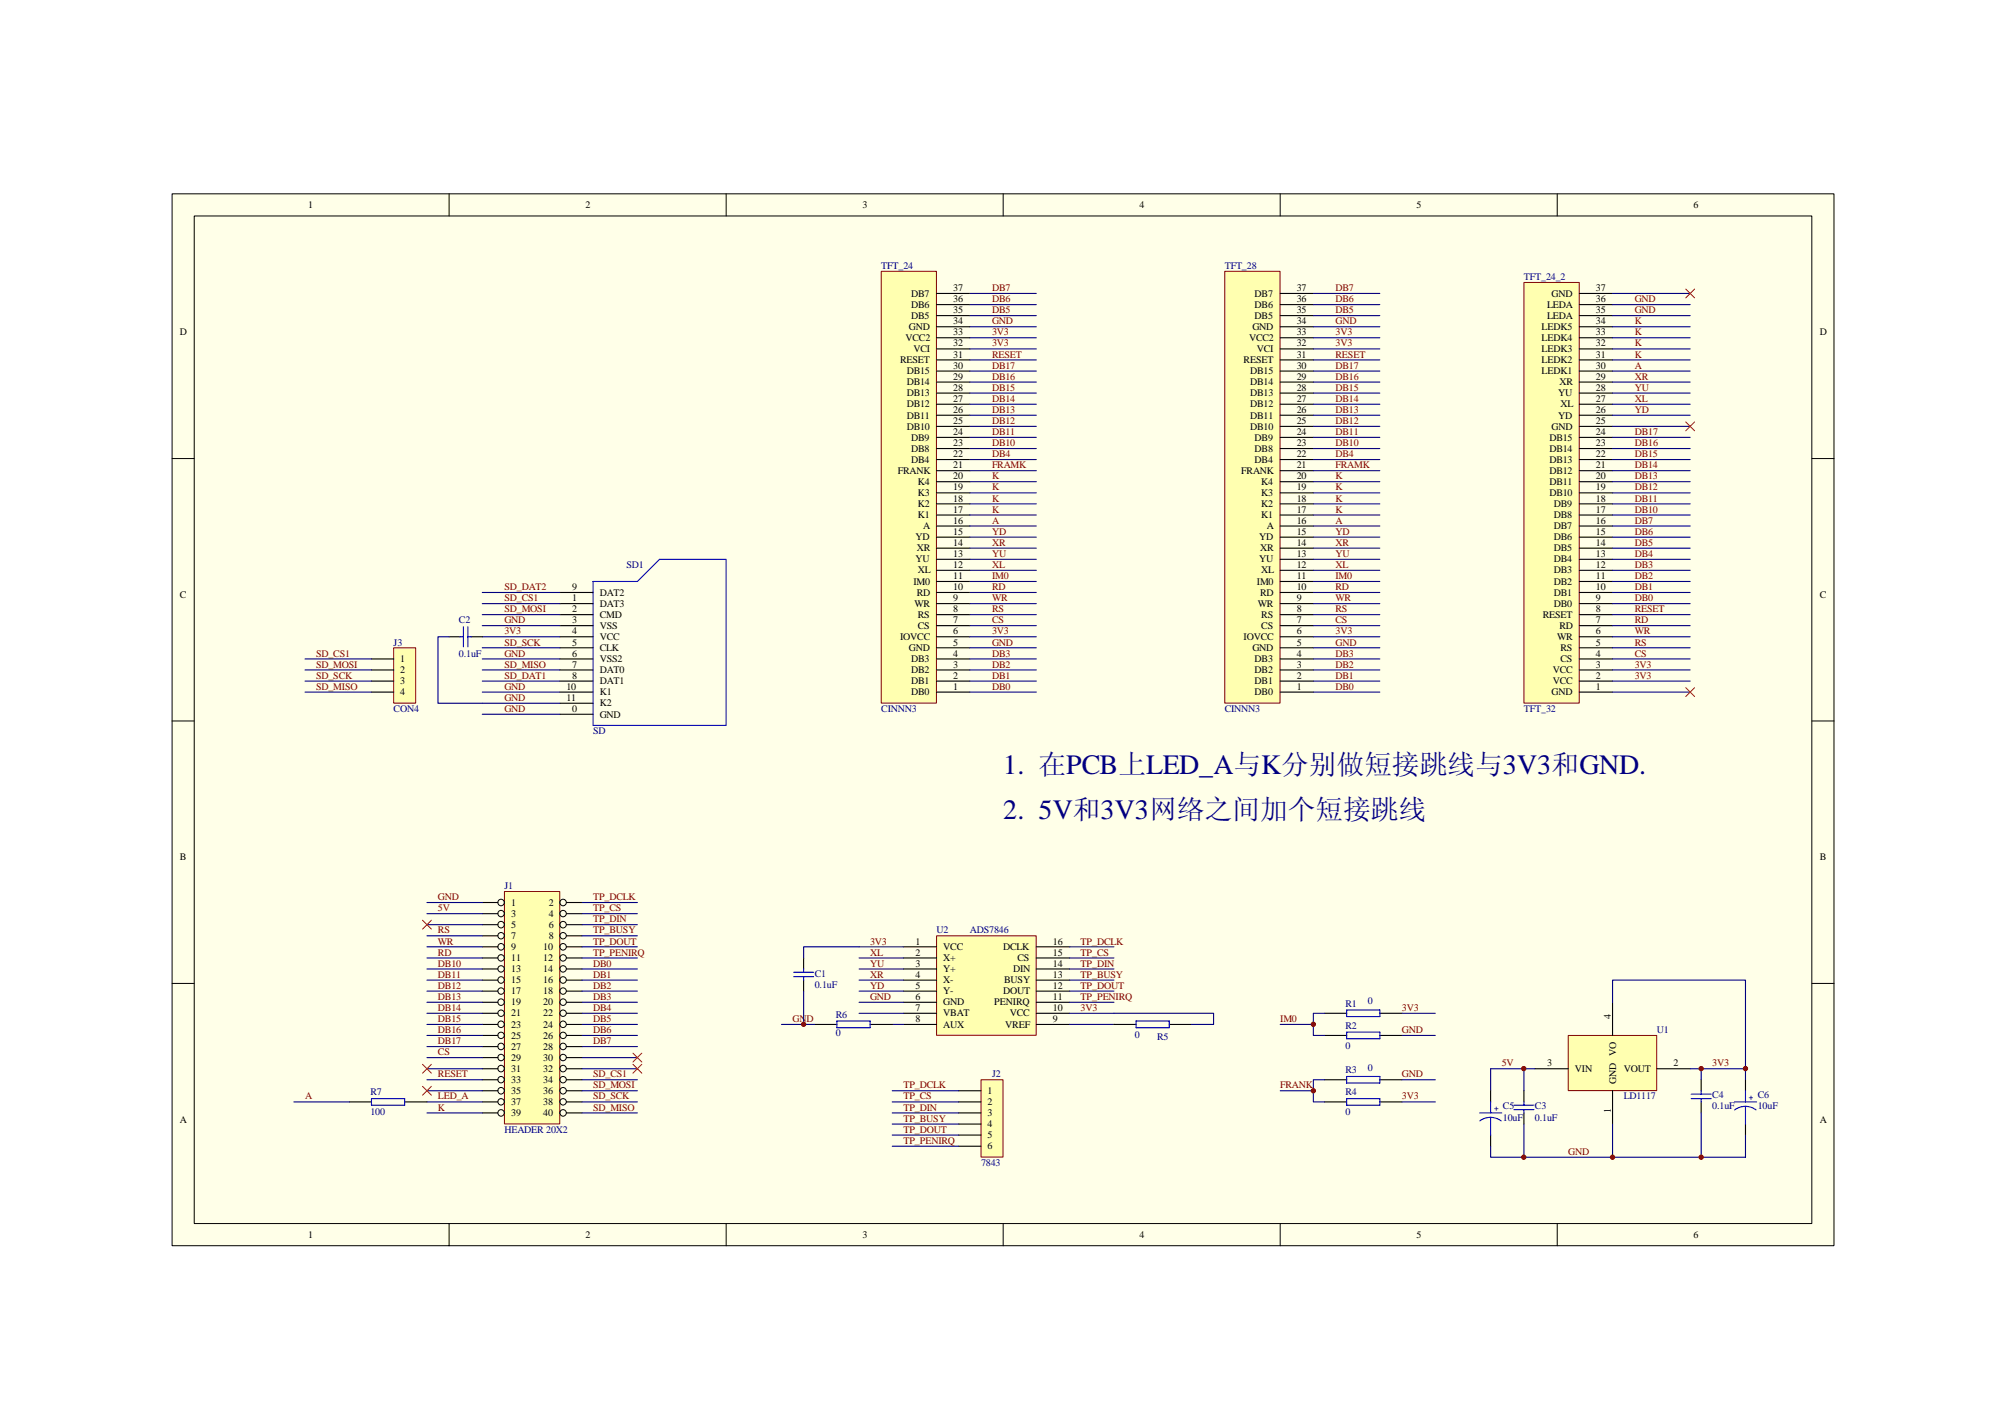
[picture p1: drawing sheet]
<svg xmlns="http://www.w3.org/2000/svg" width="297mm" height="210mm" viewBox="0 0 297 210" stroke-linecap="round" stroke-linejoin="round" font-family="sans-serif">
<path d="M25.5 28.7h246.1v155.8h-246.1z" fill="#ffffe8"/>
<g fill="none" stroke="#000" stroke-width=".15">
<path d="M25.5 28.7h246.1v155.8h-246.1zM28.8 32h239.5v149.2h-239.5zM66.5 28.7v3.3M107.5 28.7v3.3M148.5 28.7v3.3M189.6 28.7v3.3M230.6 28.7v3.3M25.5 67.9h3.3M268.3 67.9h3.3M25.5 106.8h3.3M268.3 106.8h3.3M25.5 145.6h3.3"/>
<path d="M268.3 145.6h3.3M66.5 181.2v3.3M107.5 181.2v3.3M148.5 181.2v3.3M189.6 181.2v3.3M230.6 181.2v3.3"/>
</g>
<path d="M130.5 40.2h8.2v63.9h-8.2z" fill="#ffffb0"/>
<path d="M130.5 40.2h8.2v63.9h-8.2z" fill="none" stroke="#800000" stroke-width=".15"/>
<g fill="none" stroke="#000" stroke-width=".16">
<path d="M138.7 59.9h4.9M138.7 58.2h4.9M138.7 56.6h4.9M138.7 54.9h4.9M138.7 53.3h4.9M138.7 51.7h4.9M138.7 50h4.9M138.7 48.4h4.9M138.7 46.7h4.9M138.7 45.1h4.9M138.7 43.5h4.9M138.7 79.5h4.9"/>
<path d="M138.7 77.9h4.9M138.7 76.3h4.9M138.7 74.6h4.9M138.7 73h4.9M138.7 71.3h4.9M138.7 69.7h4.9M138.7 68.1h4.9M138.7 66.4h4.9M138.7 64.8h4.9M138.7 63.1h4.9M138.7 61.5h4.9M138.7 99.2h4.9"/>
<path d="M138.7 97.6h4.9M138.7 95.9h4.9M138.7 94.3h4.9M138.7 92.6h4.9M138.7 91h4.9M138.7 89.4h4.9M138.7 87.7h4.9M138.7 86.1h4.9M138.7 84.5h4.9M138.7 82.8h4.9M138.7 81.2h4.9M138.7 102.5h4.9"/>
<path d="M138.7 100.9h4.9"/>
</g>
<g fill="none" stroke="#11037e" stroke-width=".16">
<path d="M143.6 43.5h9.9M143.6 45.1h9.9M143.6 46.7h9.9M143.6 48.4h9.9M143.6 50h9.9M143.6 51.7h9.9M143.6 53.3h9.9M143.6 54.9h9.9M143.6 56.6h9.9M143.6 58.2h9.9M143.6 59.9h9.9M143.6 61.5h9.9"/>
<path d="M143.6 63.1h9.9M143.6 64.8h9.9M143.6 66.4h9.9M143.6 68.1h9.9M143.6 69.7h9.9M143.6 71.3h9.9M143.6 73h9.9M143.6 74.6h9.9M143.6 76.3h9.9M143.6 77.9h9.9M143.6 79.5h9.9M143.6 81.2h9.9"/>
<path d="M143.6 82.8h9.9M143.6 84.5h9.9M143.6 86.1h9.9M143.6 87.7h9.9M143.6 89.4h9.9M143.6 91h9.9M143.6 92.6h9.9M143.6 94.3h9.9M143.6 95.9h9.9M143.6 97.6h9.9M143.6 99.2h9.9M143.6 102.5h9.9"/>
<path d="M143.6 100.9h9.9"/>
</g>
<path d="M138.7 138.6h14.7v14.7h-14.7z" fill="#ffffb0"/>
<path d="M138.7 138.6h14.7v14.7h-14.7z" fill="none" stroke="#800000" stroke-width=".15"/>
<g fill="none" stroke="#000" stroke-width=".16">
<path d="M82.9 87.7h4.9M82.9 89.4h4.9M82.9 91h4.9M82.9 92.6h4.9M82.9 94.3h4.9M82.9 95.9h4.9M82.9 97.6h4.9M82.9 99.2h4.9M82.9 100.9h4.9M82.9 102.5h4.9M82.9 104.1h4.9M82.9 105.8h4.9"/>
<path d="M119 141.9v1.6M119 145.1v1.7M120.6 151.7h3.3M128.8 151.7h3.3M133.8 140.2h4.9M133.8 141.9h4.9M133.8 143.5h4.9M133.8 145.1h4.9M133.8 146.8h4.9M133.8 148.4h4.9M133.8 150.1h4.9M133.8 151.7h4.9"/>
<path d="M153.5 140.2h4.9M153.5 141.9h4.9M153.5 143.5h4.9M153.5 145.1h4.9M153.5 146.8h4.9M153.5 148.4h4.9M153.5 150.1h4.9M153.5 151.7h4.9M164.9 151.7h3.3M173.1 151.7h3.3M196.1 150.1h3.3M196.1 153.3h3.3"/>
<path d="M196.1 159.9h3.3M204.3 150.1h3.3M204.3 153.3h3.3M204.3 159.9h3.3M196.1 163.2h3.3M204.3 163.2h3.3"/>
</g>
<g fill="none" stroke="#11037e" stroke-width=".16">
<path d="M127.2 140.2h6.6M127.2 141.9h6.6M127.2 143.5h6.6M127.2 145.1h6.6M127.2 146.8h6.6M127.2 148.4h6.6M127.2 150.1h6.6M132.1 151.7h1.7M158.4 140.2h6.5M158.4 141.9h6.5M158.4 143.5h6.5M158.4 145.1h6.5"/>
<path d="M158.4 146.8h6.5M158.4 148.4h6.5M158.4 150.1h6.5M158.4 151.7h6.5M189.6 151.7h4.9M196.1 150.1h-1.6v3.2h1.6M196.1 159.9h-1.6v3.3h1.6M207.6 150.1h4.9M207.6 153.3h4.9M207.6 159.9h4.9M189.6 161.5h4.9M207.6 163.2h4.9"/>
</g>
<path d="M87.8 86.1h6.6l3.3-3.3h9.8v24.6h-19.7zM117.5 144.6h3M117.5 144h3M119 143.5v.5M119 144.6v.5M123.9 151.2h4.9v1h-4.9zM168.2 151.2h4.9v1h-4.9zM199.4 149.6h4.9v.9h-4.9zM199.4 152.8h4.9v1h-4.9zM199.4 159.4h4.9v1h-4.9zM199.4 162.7h4.9v1h-4.9z" fill="none" stroke="#00f" stroke-width=".16"/>
<g fill="#800000" stroke="#800000" stroke-width=".15">
<circle cx="194.5" cy="151.7" r=".32"/>
<circle cx="194.5" cy="161.5" r=".32"/>
<circle cx="119" cy="151.7" r=".32"/>
</g>
<path d="M115.7 151.7h4.9M119 146.8v4.9M127.2 140.2h-8.2v1.7M164.9 150.1h14.8v1.6h-3.3" fill="none" stroke="#000080" stroke-width=".16"/>
<path d="M58.3 95.9h3.2v8.2h-3.2z" fill="#ffffb0"/>
<path d="M58.3 95.9h3.2v8.2h-3.2z" fill="none" stroke="#800000" stroke-width=".15"/>
<path d="M55 97.6h3.3M55 99.2h3.3M66.5 94.3h1.6M69.8 94.3h1.6M55 100.9h3.3M55 102.5h3.3" fill="none" stroke="#000" stroke-width=".16"/>
<g fill="none" stroke="#000080" stroke-width=".16">
<path d="M45.2 97.6h9.8M45.2 99.2h9.8M66.5 94.3h-1.6v9.8h18M71.4 97.6h11.5M71.4 99.2h11.5M71.4 87.7h11.5M71.4 89.4h11.5M71.4 91h11.5M71.4 92.6h11.5M71.4 94.3h11.5M71.4 95.9h11.5M45.2 100.9h9.8"/>
<path d="M45.2 102.5h9.8M71.4 100.9h11.5M71.4 102.5h11.5M71.4 105.8h11.5"/>
</g>
<path d="M68.1 94.3h.5M68.6 92.8v3M69.3 94.3h.5M69.3 92.8v3" fill="none" stroke="#00f" stroke-width=".16"/>
<path d="M145.3 159.9h3.2v11.4h-3.2z" fill="#ffffb0"/>
<path d="M145.3 159.9h3.2v11.4h-3.2z" fill="none" stroke="#800000" stroke-width=".15"/>
<path d="M142 161.5h3.3M142 163.2h3.3M142 164.8h3.3M142 166.5h3.3M142 168.1h3.3M142 169.7h3.3" fill="none" stroke="#000" stroke-width=".16"/>
<path d="M132.1 161.5h9.9M132.1 163.2h9.9M132.1 164.8h9.9M132.1 166.5h9.9M132.1 168.1h9.9M132.1 169.7h9.9" fill="none" stroke="#000080" stroke-width=".16"/>
<path d="M232.2 153.4h13.1v8.1h-13.1z" fill="#ffffb0"/>
<path d="M232.2 153.3h13.1v8.2h-13.1z" fill="none" stroke="#800000" stroke-width=".15"/>
<path d="M227.3 158.3h4.9M238.8 148.4v4.9M245.3 158.3h5M251.9 159.9v1.6M258.5 159.9v1.6M220.7 161.5v1.7M220.7 168.1v1.6M225.7 161.5v1.7M225.7 164.8v1.7M238.8 161.5v5M251.9 163.2v1.6M258.5 166.5v1.6" fill="none" stroke="#000" stroke-width=".16"/>
<path d="M225.7 158.3v3.2M227.3 158.3h-6.6v3.2M238.8 148.4v-3.3h19.7v13.2M250.3 158.3h8.2v1.6M251.9 158.3v1.6M225.7 166.5v4.9M238.8 166.5v4.9M251.9 164.8v6.6M258.5 168.1v3.3h-37.8v-1.7" fill="none" stroke="#000080" stroke-width=".16"/>
<g fill="#800000" stroke="#800000" stroke-width=".15">
<circle cx="225.6" cy="158.2" r=".32"/>
<circle cx="251.9" cy="158.2" r=".32"/>
<circle cx="251.9" cy="171.4" r=".32"/>
<circle cx="238.8" cy="171.4" r=".32"/>
<circle cx="225.6" cy="171.4" r=".32"/>
<circle cx="258.5" cy="158.2" r=".32"/>
</g>
<g fill="none" stroke="#00f" stroke-width=".16">
<path d="M219.1 164.8h3.3M220.7 165.5a2.65 2.65 0 0 1 1.6 .5M220.7 165.5a2.65 2.65 0 0 0-1.6 .5M220.7 163.2v1.6M220.7 165.5v2.6M224.2 164.3h2.9M224.2 163.7h2.9M225.7 163.2v.5M225.7 164.3v.5M250.4 162.7h3M250.4 162h3M251.9 161.5v.5"/>
<path d="M251.9 162.7v.5M256.8 163.2h3.3M256.9 164.4a2.65 2.65 0 0 1 3.1 0M258.5 161.5v1.7M258.5 163.8v2.7"/>
</g>
<path d="M181.4 40.2h8.1v63.9h-8.1z" fill="#ffffb0"/>
<path d="M181.4 40.2h8.1v63.9h-8.1z" fill="none" stroke="#800000" stroke-width=".15"/>
<g fill="none" stroke="#000" stroke-width=".16">
<path d="M189.6 59.9h4.9M189.6 58.2h4.9M189.6 56.6h4.9M189.6 54.9h4.9M189.6 53.3h4.9M189.6 51.7h4.9M189.6 50h4.9M189.6 48.4h4.9M189.6 46.7h4.9M189.6 45.1h4.9M189.6 43.5h4.9M189.6 79.5h4.9"/>
<path d="M189.6 77.9h4.9M189.6 76.3h4.9M189.6 74.6h4.9M189.6 73h4.9M189.6 71.3h4.9M189.6 69.7h4.9M189.6 68.1h4.9M189.6 66.4h4.9M189.6 64.8h4.9M189.6 63.1h4.9M189.6 61.5h4.9M189.6 99.2h4.9"/>
<path d="M189.6 97.6h4.9M189.6 95.9h4.9M189.6 94.3h4.9M189.6 92.6h4.9M189.6 91h4.9M189.6 89.4h4.9M189.6 87.7h4.9M189.6 86.1h4.9M189.6 84.5h4.9M189.6 82.8h4.9M189.6 81.2h4.9M189.6 102.5h4.9"/>
<path d="M189.6 100.9h4.9"/>
</g>
<g fill="none" stroke="#11037e" stroke-width=".16">
<path d="M194.5 43.5h9.8M194.5 45.1h9.8M194.5 46.7h9.8M194.5 48.4h9.8M194.5 50h9.8M194.5 51.7h9.8M194.5 53.3h9.8M194.5 54.9h9.8M194.5 56.6h9.8M194.5 58.2h9.8M194.5 59.9h9.8M194.5 61.5h9.8"/>
<path d="M194.5 63.1h9.8M194.5 64.8h9.8M194.5 66.4h9.8M194.5 68.1h9.8M194.5 69.7h9.8M194.5 71.3h9.8M194.5 73h9.8M194.5 74.6h9.8M194.5 76.3h9.8M194.5 77.9h9.8M194.5 79.5h9.8M194.5 81.2h9.8"/>
<path d="M194.5 82.8h9.8M194.5 84.5h9.8M194.5 86.1h9.8M194.5 87.7h9.8M194.5 89.4h9.8M194.5 91h9.8M194.5 92.6h9.8M194.5 94.3h9.8M194.5 95.9h9.8M194.5 97.6h9.8M194.5 99.2h9.8M194.5 102.5h9.8"/>
<path d="M194.5 100.9h9.8"/>
</g>
<path d="M225.7 41.8h8.1v62.3h-8.1z" fill="#ffffb0"/>
<path d="M225.7 41.8h8.1v62.3h-8.1z" fill="none" stroke="#800000" stroke-width=".15"/>
<g fill="none" stroke="#000" stroke-width=".16">
<path d="M233.9 59.9h4.9M233.9 58.2h4.9M233.9 56.6h4.9M233.9 54.9h4.9M233.9 53.3h4.9M233.9 51.7h4.9M233.9 50h4.9M233.9 48.4h4.9M233.9 46.7h4.9M233.9 45.1h4.9M233.9 43.5h4.9M233.9 79.5h4.9"/>
<path d="M233.9 77.9h4.9M233.9 76.3h4.9M233.9 74.6h4.9M233.9 73h4.9M233.9 71.3h4.9M233.9 69.7h4.9M233.9 68.1h4.9M233.9 66.4h4.9M233.9 64.8h4.9M233.9 63.1h4.9M233.9 61.5h4.9M233.9 99.2h4.9"/>
<path d="M233.9 97.6h4.9M233.9 95.9h4.9M233.9 94.3h4.9M233.9 92.6h4.9M233.9 91h4.9M233.9 89.4h4.9M233.9 87.7h4.9M233.9 86.1h4.9M233.9 84.5h4.9M233.9 82.8h4.9M233.9 81.2h4.9M233.9 102.5h4.9"/>
<path d="M233.9 100.9h4.9"/>
</g>
<g fill="none" stroke="#000080" stroke-width=".16">
<path d="M238.8 43.5h11.5M238.8 45.1h11.5M238.8 46.7h11.5M238.8 48.4h11.5M238.8 50h11.5M238.8 51.7h11.5M238.8 53.3h11.5M238.8 54.9h11.5M238.8 56.6h11.5M238.8 58.2h11.5M238.8 59.9h11.5M238.8 61.5h11.5"/>
<path d="M238.8 63.1h11.5M238.8 64.8h11.5M238.8 66.4h11.5M238.8 68.1h11.5M238.8 69.7h11.5M238.8 71.3h11.5M238.8 73h11.5M238.8 74.6h11.5M238.8 76.3h11.5M238.8 77.9h11.5M238.8 79.5h11.5M238.8 81.2h11.5"/>
<path d="M238.8 82.8h11.5M238.8 84.5h11.5M238.8 86.1h11.5M238.8 87.7h11.5M238.8 89.4h11.5M238.8 91h11.5M238.8 92.6h11.5M238.8 94.3h11.5M238.8 95.9h11.5M238.8 97.6h11.5M238.8 99.2h11.5M238.8 100.9h11.5"/>
<path d="M238.8 102.5h11.5"/>
</g>
<path d="M74.7 132h8.2v34.4h-8.2z" fill="#ffffb0"/>
<path d="M74.7 132h8.2v34.4h-8.2z" fill="none" stroke="#800000" stroke-width=".15"/>
<g fill="none" stroke="#000" stroke-width=".15">
<circle cx="74.2" cy="133.6" r=".48"/>
<circle cx="74.2" cy="136.9" r=".48"/>
<circle cx="74.2" cy="138.6" r=".48"/>
<circle cx="74.2" cy="135.3" r=".48"/>
<circle cx="83.4" cy="133.6" r=".48"/>
<circle cx="83.4" cy="136.9" r=".48"/>
<circle cx="83.4" cy="138.6" r=".48"/>
<circle cx="83.4" cy="135.3" r=".48"/>
<circle cx="74.2" cy="155" r=".48"/>
<circle cx="74.2" cy="140.2" r=".48"/>
<circle cx="74.2" cy="151.7" r=".48"/>
<circle cx="74.2" cy="148.4" r=".48"/>
<circle cx="74.2" cy="158.2" r=".48"/>
<circle cx="74.2" cy="145.1" r=".48"/>
<circle cx="74.2" cy="159.9" r=".48"/>
<circle cx="74.2" cy="156.6" r=".48"/>
<circle cx="74.2" cy="143.5" r=".48"/>
<circle cx="74.2" cy="150" r=".48"/>
<circle cx="74.2" cy="141.8" r=".48"/>
<circle cx="74.2" cy="146.8" r=".48"/>
<circle cx="74.2" cy="153.3" r=".48"/>
<circle cx="83.4" cy="155" r=".48"/>
<circle cx="83.4" cy="140.2" r=".48"/>
<circle cx="83.4" cy="148.4" r=".48"/>
<circle cx="83.4" cy="151.7" r=".48"/>
<circle cx="83.4" cy="158.2" r=".48"/>
<circle cx="83.4" cy="145.1" r=".48"/>
<circle cx="83.4" cy="141.8" r=".48"/>
<circle cx="83.4" cy="159.9" r=".48"/>
<circle cx="83.4" cy="143.5" r=".48"/>
<circle cx="83.4" cy="150" r=".48"/>
<circle cx="83.4" cy="156.6" r=".48"/>
<circle cx="83.4" cy="146.8" r=".48"/>
<circle cx="83.4" cy="153.3" r=".48"/>
<circle cx="74.2" cy="164.8" r=".48"/>
<circle cx="74.2" cy="161.5" r=".48"/>
<circle cx="74.2" cy="163.2" r=".48"/>
<circle cx="83.4" cy="164.8" r=".48"/>
<circle cx="83.4" cy="161.5" r=".48"/>
<circle cx="83.4" cy="163.2" r=".48"/>
</g>
<g fill="none" stroke="#000" stroke-width=".16">
<path d="M71.4 133.6h2.3M71.4 135.3h2.3M71.4 136.9h2.3M71.4 138.6h2.3M83.9 133.6h2.3M83.9 135.3h2.3M83.9 136.9h2.3M83.9 138.6h2.3M71.4 140.2h2.3M71.4 141.9h2.3M71.4 143.5h2.3M71.4 145.1h2.3"/>
<path d="M71.4 146.8h2.3M71.4 148.4h2.3M71.4 150.1h2.3M71.4 151.7h2.3M71.4 153.3h2.3M71.4 155h2.3M71.4 156.6h2.3M71.4 158.3h2.3M71.4 159.9h2.3M83.9 140.2h2.3M83.9 141.9h2.3M83.9 143.5h2.3"/>
<path d="M83.9 145.1h2.3M83.9 146.8h2.3M83.9 148.4h2.3M83.9 150.1h2.3M83.9 151.7h2.3M83.9 153.3h2.3M83.9 155h2.3M83.9 156.6h2.3M83.9 158.3h2.3M83.9 159.9h2.3M51.7 163.2h3.3M59.9 163.2h3.3"/>
<path d="M71.4 161.5h2.3M71.4 163.2h2.3M71.4 164.8h2.3M83.9 161.5h2.3M83.9 163.2h2.3M83.9 164.8h2.3"/>
</g>
<g fill="none" stroke="#000080" stroke-width=".16">
<path d="M63.2 133.6h8.2M63.2 135.3h8.2M63.2 136.9h8.2M63.2 138.6h8.2M86.2 133.6h8.2M86.2 135.3h8.2M86.2 136.9h8.2M86.2 138.6h8.2M63.2 140.2h8.2M63.2 141.9h8.2M63.2 143.5h8.2M63.2 145.1h8.2"/>
<path d="M63.2 146.8h8.2M63.2 148.4h8.2M63.2 150.1h8.2M63.2 151.7h8.2M63.2 153.3h8.2M63.2 155h8.2M63.2 156.6h8.2M63.2 158.3h8.2M63.2 159.9h8.2M86.2 140.2h8.2M86.2 141.9h8.2M86.2 143.5h8.2"/>
<path d="M86.2 145.1h8.2M86.2 146.8h8.2M86.2 148.4h8.2M86.2 150.1h8.2M86.2 151.7h8.2M86.2 153.3h8.2M86.2 155h8.2M86.2 156.6h8.2M86.2 158.3h8.2M86.2 159.9h8.2M43.5 163.2h8.2M63.2 161.5h8.2"/>
<path d="M63.2 163.2h8.2M63.2 164.8h8.2M86.2 161.5h8.2M86.2 163.2h8.2M86.2 164.8h8.2"/>
</g>
<g fill="none" stroke="#f00" stroke-width=".15">
<path d="M249.6 42.8l1.3 1.3M250.9 42.8l-1.3 1.3M249.6 62.5l1.3 1.3M250.9 62.5l-1.3 1.3M249.6 101.8l1.3 1.3M250.9 101.8l-1.3 1.3M62.6 136.3l1.3 1.3M63.9 136.3l-1.3 1.3M62.6 157.6l1.3 1.3M63.9 157.6l-1.3 1.3M93.7 156l1.3 1.3M93.7 157.6l1.3 1.3"/>
<path d="M95 156l-1.3 1.3M95 157.6l-1.3 1.3M62.6 160.9l1.3 1.3M63.9 160.9l-1.3 1.3"/>
</g>
<path d="M55 162.7h4.9v1h-4.9z" fill="none" stroke="#00f" stroke-width=".16"/>
<g font-size="4.1" fill="#000080">
<text x="148.5" y="114.7">1. 在PCB上LED_A与K分别做短接跳线与3V3和GND.</text>
<text x="148.5" y="121.2">2. 5V和3V3网络之间加个短接跳线</text>
</g>
<g font-size="1.5">
<text x="45.7" y="30.8">1</text>
<text x="86.7" y="30.8">2</text>
<text x="127.7" y="30.8">3</text>
<text x="168.7" y="30.8">4</text>
<text x="209.7" y="30.8">5</text>
<text x="250.8" y="30.8">6</text>
<text x="134.9" y="47.2">DB5</text>
<text x="134.9" y="45.6">DB6</text>
<text x="134.9" y="43.9">DB7</text>
<text x="141.2" y="46.4">35</text>
<text x="141.2" y="44.7">36</text>
<text x="141.2" y="43.1">37</text>
<text x="185.8" y="47.2">DB5</text>
<text x="185.8" y="45.6">DB6</text>
<text x="185.8" y="43.9">DB7</text>
<text x="192" y="46.4">35</text>
<text x="192" y="44.7">36</text>
<text x="192" y="43.1">37</text>
<text x="229.1" y="47.2">LEDA</text>
<text x="229.1" y="45.6">LEDA</text>
<text x="229.8" y="43.9">GND</text>
<text x="236.3" y="46.4">35</text>
<text x="236.3" y="44.7">36</text>
<text x="236.3" y="43.1">37</text>
<text x="26.6" y="49.7">D</text>
<text x="133.3" y="53.8">RESET</text>
<text x="134.1" y="50.5">VCC2</text>
<text x="134.6" y="48.9">GND</text>
<text x="135.3" y="52.1">VCI</text>
<text x="141.2" y="48">34</text>
<text x="141.2" y="51.3">32</text>
<text x="141.2" y="49.7">33</text>
<text x="141.2" y="53">31</text>
<text x="184.1" y="53.8">RESET</text>
<text x="185" y="50.5">VCC2</text>
<text x="185.5" y="48.9">GND</text>
<text x="186.1" y="52.1">VCI</text>
<text x="192" y="53">31</text>
<text x="192" y="51.3">32</text>
<text x="192" y="48">34</text>
<text x="192" y="49.7">33</text>
<text x="228.3" y="53.8">LEDK2</text>
<text x="228.3" y="52.1">LEDK3</text>
<text x="228.3" y="50.5">LEDK4</text>
<text x="228.3" y="48.9">LEDK5</text>
<text x="236.3" y="53">31</text>
<text x="236.3" y="51.3">32</text>
<text x="236.3" y="49.7">33</text>
<text x="236.3" y="48">34</text>
<text x="269.5" y="49.7">D</text>
<text x="134.3" y="58.7">DB13</text>
<text x="134.3" y="57">DB14</text>
<text x="134.3" y="55.4">DB15</text>
<text x="141.2" y="59.5">27</text>
<text x="141.2" y="57.9">28</text>
<text x="141.2" y="56.2">29</text>
<text x="141.2" y="54.6">30</text>
<text x="185.1" y="58.7">DB13</text>
<text x="185.1" y="57">DB14</text>
<text x="185.1" y="55.4">DB15</text>
<text x="192" y="59.5">27</text>
<text x="192" y="57.9">28</text>
<text x="192" y="56.2">29</text>
<text x="192" y="54.6">30</text>
<text x="228.3" y="55.4">LEDK1</text>
<text x="230.7" y="58.7">YU</text>
<text x="230.9" y="57">XR</text>
<text x="236.3" y="59.5">27</text>
<text x="236.3" y="57.9">28</text>
<text x="236.3" y="56.2">29</text>
<text x="236.3" y="54.6">30</text>
<text x="134.3" y="63.6">DB10</text>
<text x="134.3" y="62">DB11</text>
<text x="134.3" y="60.3">DB12</text>
<text x="134.9" y="65.3">DB9</text>
<text x="141.2" y="64.4">24</text>
<text x="141.2" y="62.8">25</text>
<text x="141.2" y="61.2">26</text>
<text x="185.1" y="63.6">DB10</text>
<text x="185.1" y="62">DB11</text>
<text x="185.1" y="60.3">DB12</text>
<text x="185.8" y="65.3">DB9</text>
<text x="192" y="64.4">24</text>
<text x="192" y="62.8">25</text>
<text x="192" y="61.2">26</text>
<text x="229.4" y="65.3">DB15</text>
<text x="229.8" y="63.6">GND</text>
<text x="230.7" y="62">YD</text>
<text x="231.1" y="60.3">XL</text>
<text x="236.3" y="64.4">24</text>
<text x="236.3" y="61.2">26</text>
<text x="236.3" y="62.8">25</text>
<text x="132.9" y="70.2">FRANK</text>
<text x="134.9" y="68.5">DB4</text>
<text x="134.9" y="66.9">DB8</text>
<text x="135.9" y="71.8">K4</text>
<text x="141.2" y="71">20</text>
<text x="141.2" y="67.7">22</text>
<text x="141.2" y="66.1">23</text>
<text x="141.2" y="69.3">21</text>
<text x="183.8" y="70.2">FRANK</text>
<text x="185.8" y="68.5">DB4</text>
<text x="185.8" y="66.9">DB8</text>
<text x="186.8" y="71.8">K4</text>
<text x="192" y="71">20</text>
<text x="192" y="67.7">22</text>
<text x="192" y="66.1">23</text>
<text x="192" y="69.3">21</text>
<text x="229.4" y="71.8">DB11</text>
<text x="229.4" y="70.2">DB12</text>
<text x="229.4" y="68.5">DB13</text>
<text x="229.4" y="66.9">DB14</text>
<text x="236.3" y="71">20</text>
<text x="236.3" y="69.3">21</text>
<text x="236.3" y="67.7">22</text>
<text x="236.3" y="66.1">23</text>
<text x="135.9" y="76.7">K1</text>
<text x="135.9" y="75.1">K2</text>
<text x="135.9" y="73.4">K3</text>
<text x="141.2" y="75.9">17</text>
<text x="141.2" y="74.3">18</text>
<text x="141.2" y="72.6">19</text>
<text x="141.2" y="77.6">16</text>
<text x="186.8" y="76.7">K1</text>
<text x="186.8" y="75.1">K2</text>
<text x="186.8" y="73.4">K3</text>
<text x="192" y="75.9">17</text>
<text x="192" y="74.3">18</text>
<text x="192" y="72.6">19</text>
<text x="192" y="77.6">16</text>
<text x="229.4" y="73.4">DB10</text>
<text x="230.1" y="76.7">DB8</text>
<text x="230.1" y="75.1">DB9</text>
<text x="236.3" y="77.6">16</text>
<text x="236.3" y="75.9">17</text>
<text x="236.3" y="74.3">18</text>
<text x="236.3" y="72.6">19</text>
<text x="135.6" y="83.3">YU</text>
<text x="135.6" y="80">YD</text>
<text x="135.7" y="81.6">XR</text>
<text x="136.7" y="78.4">A</text>
<text x="141.2" y="82.5">13</text>
<text x="141.2" y="79.2">15</text>
<text x="141.2" y="80.8">14</text>
<text x="186.4" y="83.3">YU</text>
<text x="186.4" y="80">YD</text>
<text x="186.6" y="81.6">XR</text>
<text x="187.6" y="78.4">A</text>
<text x="192" y="82.5">13</text>
<text x="192" y="79.2">15</text>
<text x="192" y="80.8">14</text>
<text x="230.1" y="83.3">DB4</text>
<text x="230.1" y="81.6">DB5</text>
<text x="230.1" y="80">DB6</text>
<text x="230.1" y="78.4">DB7</text>
<text x="236.3" y="82.5">13</text>
<text x="236.3" y="80.8">14</text>
<text x="236.3" y="79.2">15</text>
<text x="26.6" y="88.5">C</text>
<text x="84.7" y="87.4">9</text>
<text x="84.7" y="89">1</text>
<text x="88.8" y="88.2">DAT2</text>
<text x="88.8" y="89.9">DAT3</text>
<text x="135.3" y="86.6">IM0</text>
<text x="135.4" y="89.9">WR</text>
<text x="135.7" y="88.2">RD</text>
<text x="135.9" y="84.9">XL</text>
<text x="141.2" y="84.1">12</text>
<text x="141.2" y="85.7">11</text>
<text x="141.2" y="89">9</text>
<text x="141.2" y="87.4">10</text>
<text x="186.1" y="86.6">IM0</text>
<text x="186.3" y="89.9">WR</text>
<text x="186.6" y="88.2">RD</text>
<text x="186.8" y="84.9">XL</text>
<text x="192" y="85.7">11</text>
<text x="192" y="84.1">12</text>
<text x="192" y="89">9</text>
<text x="192" y="87.4">10</text>
<text x="230.1" y="89.9">DB0</text>
<text x="230.1" y="88.2">DB1</text>
<text x="230.1" y="86.6">DB2</text>
<text x="230.1" y="84.9">DB3</text>
<text x="236.3" y="89">9</text>
<text x="236.3" y="87.4">10</text>
<text x="236.3" y="85.7">11</text>
<text x="236.3" y="84.1">12</text>
<text x="269.5" y="88.5">C</text>
<text x="84.7" y="90.7">2</text>
<text x="84.7" y="92.3">3</text>
<text x="84.7" y="93.9">4</text>
<text x="84.7" y="95.6">5</text>
<text x="88.8" y="91.5">CMD</text>
<text x="88.8" y="93.1">VSS</text>
<text x="88.8" y="94.8">VCC</text>
<text x="133.3" y="94.8">IOVCC</text>
<text x="135.9" y="93.1">CS</text>
<text x="135.9" y="91.5">RS</text>
<text x="141.2" y="95.6">5</text>
<text x="141.2" y="92.3">7</text>
<text x="141.2" y="90.7">8</text>
<text x="141.2" y="93.9">6</text>
<text x="184.1" y="94.8">IOVCC</text>
<text x="186.8" y="93.1">CS</text>
<text x="186.8" y="91.5">RS</text>
<text x="192" y="93.9">6</text>
<text x="192" y="92.3">7</text>
<text x="192" y="90.7">8</text>
<text x="192" y="95.6">5</text>
<text x="228.4" y="91.5">RESET</text>
<text x="230.6" y="94.8">WR</text>
<text x="230.9" y="93.1">RD</text>
<text x="236.3" y="95.6">5</text>
<text x="236.3" y="90.7">8</text>
<text x="236.3" y="93.9">6</text>
<text x="236.3" y="92.3">7</text>
<text x="59.3" y="98">1</text>
<text x="59.3" y="99.7">2</text>
<text x="59.3" y="101.3">3</text>
<text x="84.7" y="97.2">6</text>
<text x="84.7" y="98.9">7</text>
<text x="84.7" y="100.5">8</text>
<text x="88.8" y="96.4">CLK</text>
<text x="88.8" y="98">VSS2</text>
<text x="88.8" y="99.7">DAT0</text>
<text x="88.8" y="101.3">DAT1</text>
<text x="134.6" y="96.4">GND</text>
<text x="134.9" y="101.3">DB1</text>
<text x="134.9" y="99.7">DB2</text>
<text x="134.9" y="98">DB3</text>
<text x="141.2" y="100.5">2</text>
<text x="141.2" y="98.9">3</text>
<text x="141.2" y="97.2">4</text>
<text x="185.5" y="96.4">GND</text>
<text x="185.8" y="101.3">DB1</text>
<text x="185.8" y="99.7">DB2</text>
<text x="185.8" y="98">DB3</text>
<text x="192" y="100.5">2</text>
<text x="192" y="98.9">3</text>
<text x="192" y="97.2">4</text>
<text x="229.9" y="101.3">VCC</text>
<text x="229.9" y="99.7">VCC</text>
<text x="231.1" y="98">CS</text>
<text x="231.1" y="96.4">RS</text>
<text x="236.3" y="97.2">4</text>
<text x="236.3" y="100.5">2</text>
<text x="236.3" y="98.9">3</text>
<text x="59.3" y="103">4</text>
<text x="83.9" y="102.2">10</text>
<text x="83.9" y="103.8">11</text>
<text x="84.7" y="105.4">0</text>
<text x="88.8" y="103">K1</text>
<text x="88.8" y="104.6">K2</text>
<text x="88.8" y="106.3">GND</text>
<text x="134.9" y="103">DB0</text>
<text x="141.2" y="102.2">1</text>
<text x="185.8" y="103">DB0</text>
<text x="192" y="102.2">1</text>
<text x="229.8" y="103">GND</text>
<text x="236.3" y="102.2">1</text>
<text x="26.6" y="127.4">B</text>
<text x="269.5" y="127.4">B</text>
<text x="75.7" y="134.1">1</text>
<text x="75.7" y="135.8">3</text>
<text x="75.7" y="137.4">5</text>
<text x="81.3" y="134.1">2</text>
<text x="81.3" y="135.8">4</text>
<text x="81.3" y="137.4">6</text>
<text x="75.7" y="139">7</text>
<text x="75.7" y="140.7">9</text>
<text x="75.7" y="142.3">11</text>
<text x="75.7" y="144">13</text>
<text x="80.4" y="140.7">10</text>
<text x="80.4" y="142.3">12</text>
<text x="80.4" y="144">14</text>
<text x="81.3" y="139">8</text>
<text x="135.6" y="139.9">1</text>
<text x="135.6" y="141.5">2</text>
<text x="135.6" y="143.2">3</text>
<text x="139.7" y="140.7">VCC</text>
<text x="139.7" y="142.3">X+</text>
<text x="139.7" y="144">Y+</text>
<text x="148.5" y="140.7">DCLK</text>
<text x="150" y="144">DIN</text>
<text x="150.7" y="142.3">CS</text>
<text x="155.9" y="141.5">15</text>
<text x="155.9" y="143.2">14</text>
<text x="155.9" y="139.9">16</text>
<text x="75.7" y="145.6">15</text>
<text x="75.7" y="147.2">17</text>
<text x="75.7" y="148.9">19</text>
<text x="80.4" y="145.6">16</text>
<text x="80.4" y="147.2">18</text>
<text x="80.4" y="148.9">20</text>
<text x="135.6" y="144.8">4</text>
<text x="135.6" y="146.4">5</text>
<text x="135.6" y="148.1">6</text>
<text x="135.6" y="149.7">7</text>
<text x="139.7" y="145.6">X-</text>
<text x="139.7" y="147.2">Y-</text>
<text x="139.7" y="148.9">GND</text>
<text x="147.2" y="148.9">PENIRQ</text>
<text x="148.5" y="147.2">DOUT</text>
<text x="148.7" y="145.6">BUSY</text>
<text x="155.9" y="144.8">13</text>
<text x="155.9" y="148.1">11</text>
<text x="155.9" y="146.4">12</text>
<text x="155.9" y="149.7">10</text>
<text x="75.7" y="150.5">21</text>
<text x="75.7" y="152.2">23</text>
<text x="75.7" y="153.8">25</text>
<text x="75.7" y="155.4">27</text>
<text x="80.4" y="150.5">22</text>
<text x="80.4" y="152.2">24</text>
<text x="80.4" y="153.8">26</text>
<text x="80.4" y="155.4">28</text>
<text x="135.6" y="151.3">8</text>
<text x="139.7" y="150.5">VBAT</text>
<text x="139.7" y="152.2">AUX</text>
<text x="148.9" y="152.2">VREF</text>
<text x="149.5" y="150.5">VCC</text>
<text x="155.9" y="151.3">9</text>
<text x="238.5" y="150.9" transform="rotate(-90 238.5 150.9)">4</text>
<text x="75.7" y="157.1">29</text>
<text x="75.7" y="158.7">31</text>
<text x="75.7" y="160.4">33</text>
<text x="80.4" y="157.1">30</text>
<text x="80.4" y="158.7">32</text>
<text x="80.4" y="160.4">34</text>
<text x="229.1" y="157.9">3</text>
<text x="233.2" y="158.7">VIN</text>
<text x="239.3" y="160.5" transform="rotate(-90 239.3 160.5)">GND VO</text>
<text x="240.4" y="158.7">VOUT</text>
<text x="247.8" y="157.9">2</text>
<text x="26.6" y="166.3">A</text>
<text x="75.7" y="162">35</text>
<text x="75.7" y="163.6">37</text>
<text x="75.7" y="165.3">39</text>
<text x="80.4" y="162">36</text>
<text x="80.4" y="163.6">38</text>
<text x="80.4" y="165.3">40</text>
<text x="146.2" y="162">1</text>
<text x="146.2" y="163.6">2</text>
<text x="146.2" y="165.3">3</text>
<text x="146.2" y="166.9">4</text>
<text x="238.5" y="164.8" transform="rotate(-90 238.5 164.8)">1</text>
<text x="269.5" y="166.3">A</text>
<text x="146.2" y="168.6">5</text>
<text x="146.2" y="170.2">6</text>
<text x="45.7" y="183.3">1</text>
<text x="86.7" y="183.3">2</text>
<text x="127.7" y="183.3">3</text>
<text x="168.7" y="183.3">4</text>
<text x="209.7" y="183.3">5</text>
<text x="250.8" y="183.3">6</text>
</g>
<g font-size="1.5" fill="#000080">
<text x="130.5" y="39.8">TFT_24</text>
<text x="181.4" y="39.8">TFT_28</text>
<text x="225.7" y="41.5">TFT_24_2</text>
<text x="92.7" y="84.1">SD1</text>
<text x="58.3" y="95.6">J3</text>
<text x="68" y="92.3">C2</text>
<text x="68" y="97.2">0.1uF</text>
<text x="58.3" y="105.4">CON4</text>
<text x="130.5" y="105.4">CINNN3</text>
<text x="181.4" y="105.4">CINNN3</text>
<text x="225.7" y="105.4">TFT_32</text>
<text x="87.8" y="108.7">SD</text>
<text x="74.7" y="131.7">J1</text>
<text x="138.7" y="138.2">U2</text>
<text x="143.6" y="138.2">ADS7846</text>
<text x="120.6" y="144.6">C1</text>
<text x="120.6" y="146.3">0.1uF</text>
<text x="199.2" y="149.1">R1</text>
<text x="202.5" y="148.7">0</text>
<text x="123.8" y="150.7">R6</text>
<text x="123.8" y="153.5">0</text>
<text x="168.1" y="153.6">0</text>
<text x="171.3" y="154">R5</text>
<text x="199.2" y="152.3">R2</text>
<text x="199.2" y="155.3">0</text>
<text x="245.3" y="153">U1</text>
<text x="146.9" y="159.6">J2</text>
<text x="199.2" y="158.9">R3</text>
<text x="202.5" y="158.6">0</text>
<text x="54.8" y="162.2">R7</text>
<text x="54.8" y="165.1">100</text>
<text x="74.7" y="167.7">HEADER 20X2</text>
<text x="199.2" y="162.2">R4</text>
<text x="199.2" y="165.1">0</text>
<text x="222.5" y="164.3">C5</text>
<text x="222.5" y="165.9">10uF</text>
<text x="227.3" y="164.3">C3</text>
<text x="227.3" y="165.9">0.1uF</text>
<text x="240.4" y="162.8">LD1117</text>
<text x="253.6" y="162.7">C4</text>
<text x="253.6" y="164.3">0.1uF</text>
<text x="260.3" y="162.7">C6</text>
<text x="260.3" y="164.3">10uF</text>
<text x="145.3" y="172.7">7843</text>
</g>
<g font-size="1.5" fill="#800000">
<text x="146.9" y="46.4">DB5</text>
<text x="146.9" y="44.7">DB6</text>
<text x="146.9" y="43.1">DB7</text>
<text x="197.8" y="46.4">DB5</text>
<text x="197.8" y="44.7">DB6</text>
<text x="197.8" y="43.1">DB7</text>
<text x="242.1" y="46.4">GND</text>
<text x="242.1" y="44.7">GND</text>
<text x="146.9" y="53">RESET</text>
<text x="146.9" y="49.7">3V3</text>
<text x="146.9" y="51.3">3V3</text>
<text x="146.9" y="48">GND</text>
<text x="197.8" y="53">RESET</text>
<text x="197.8" y="49.7">3V3</text>
<text x="197.8" y="51.3">3V3</text>
<text x="197.8" y="48">GND</text>
<text x="242.1" y="53">K</text>
<text x="242.1" y="51.3">K</text>
<text x="242.1" y="49.7">K</text>
<text x="242.1" y="48">K</text>
<text x="146.9" y="59.5">DB14</text>
<text x="146.9" y="57.9">DB15</text>
<text x="146.9" y="56.2">DB16</text>
<text x="146.9" y="54.6">DB17</text>
<text x="197.8" y="59.5">DB14</text>
<text x="197.8" y="57.9">DB15</text>
<text x="197.8" y="56.2">DB16</text>
<text x="197.8" y="54.6">DB17</text>
<text x="242.1" y="59.5">XL</text>
<text x="242.1" y="57.9">YU</text>
<text x="242.1" y="56.2">XR</text>
<text x="242.1" y="54.6">A</text>
<text x="146.9" y="64.4">DB11</text>
<text x="146.9" y="62.8">DB12</text>
<text x="146.9" y="61.2">DB13</text>
<text x="197.8" y="64.4">DB11</text>
<text x="197.8" y="62.8">DB12</text>
<text x="197.8" y="61.2">DB13</text>
<text x="242.1" y="61.2">YD</text>
<text x="242.1" y="64.4">DB17</text>
<text x="146.9" y="67.7">DB4</text>
<text x="146.9" y="66.1">DB10</text>
<text x="146.9" y="71">K</text>
<text x="146.9" y="69.3">FRAMK</text>
<text x="197.8" y="67.7">DB4</text>
<text x="197.8" y="66.1">DB10</text>
<text x="197.8" y="71">K</text>
<text x="197.8" y="69.3">FRAMK</text>
<text x="242.1" y="71">DB13</text>
<text x="242.1" y="69.3">DB14</text>
<text x="242.1" y="67.7">DB15</text>
<text x="242.1" y="66.1">DB16</text>
<text x="146.9" y="77.6">A</text>
<text x="146.9" y="75.9">K</text>
<text x="146.9" y="74.3">K</text>
<text x="146.9" y="72.6">K</text>
<text x="197.8" y="77.6">A</text>
<text x="197.8" y="75.9">K</text>
<text x="197.8" y="74.3">K</text>
<text x="197.8" y="72.6">K</text>
<text x="242.1" y="77.6">DB7</text>
<text x="242.1" y="75.9">DB10</text>
<text x="242.1" y="74.3">DB11</text>
<text x="242.1" y="72.6">DB12</text>
<text x="146.9" y="79.2">YD</text>
<text x="146.9" y="80.8">XR</text>
<text x="146.9" y="82.5">YU</text>
<text x="197.8" y="79.2">YD</text>
<text x="197.8" y="80.8">XR</text>
<text x="197.8" y="82.5">YU</text>
<text x="242.1" y="82.5">DB4</text>
<text x="242.1" y="80.8">DB5</text>
<text x="242.1" y="79.2">DB6</text>
<text x="74.7" y="87.4">SD_DAT2</text>
<text x="74.7" y="89">SD_CS1</text>
<text x="146.9" y="87.4">RD</text>
<text x="146.9" y="89">WR</text>
<text x="146.9" y="84.1">XL</text>
<text x="146.9" y="85.7">IM0</text>
<text x="197.8" y="87.4">RD</text>
<text x="197.8" y="89">WR</text>
<text x="197.8" y="84.1">XL</text>
<text x="197.8" y="85.7">IM0</text>
<text x="242.1" y="89">DB0</text>
<text x="242.1" y="87.4">DB1</text>
<text x="242.1" y="85.7">DB2</text>
<text x="242.1" y="84.1">DB3</text>
<text x="74.7" y="90.7">SD_MOSI</text>
<text x="74.7" y="92.3">GND</text>
<text x="74.7" y="93.9">3V3</text>
<text x="74.7" y="95.6">SD_SCK</text>
<text x="146.9" y="90.7">RS</text>
<text x="146.9" y="92.3">CS</text>
<text x="146.9" y="93.9">3V3</text>
<text x="146.9" y="95.6">GND</text>
<text x="197.8" y="90.7">RS</text>
<text x="197.8" y="92.3">CS</text>
<text x="197.8" y="93.9">3V3</text>
<text x="197.8" y="95.6">GND</text>
<text x="242.1" y="95.6">RS</text>
<text x="242.1" y="93.9">WR</text>
<text x="242.1" y="92.3">RD</text>
<text x="242.1" y="90.7">RESET</text>
<text x="46.8" y="97.2">SD_CS1</text>
<text x="46.8" y="98.9">SD_MOSI</text>
<text x="46.8" y="100.5">SD_SCK</text>
<text x="74.7" y="98.9">SD_MISO</text>
<text x="74.7" y="97.2">GND</text>
<text x="74.7" y="100.5">SD_DAT1</text>
<text x="146.9" y="100.5">DB1</text>
<text x="146.9" y="98.9">DB2</text>
<text x="146.9" y="97.2">DB3</text>
<text x="197.8" y="100.5">DB1</text>
<text x="197.8" y="98.9">DB2</text>
<text x="197.8" y="97.2">DB3</text>
<text x="242.1" y="100.5">3V3</text>
<text x="242.1" y="98.9">3V3</text>
<text x="242.1" y="97.2">CS</text>
<text x="46.8" y="102.2">SD_MISO</text>
<text x="74.7" y="102.2">GND</text>
<text x="74.7" y="103.8">GND</text>
<text x="74.7" y="105.4">GND</text>
<text x="146.9" y="102.2">DB0</text>
<text x="197.8" y="102.2">DB0</text>
<text x="64.9" y="133.3">GND</text>
<text x="64.9" y="134.9">5V</text>
<text x="87.8" y="133.3">TP_DCLK</text>
<text x="87.8" y="134.9">TP_CS</text>
<text x="87.8" y="136.6">TP_DIN</text>
<text x="64.9" y="138.2">RS</text>
<text x="64.9" y="139.9">WR</text>
<text x="64.9" y="141.5">RD</text>
<text x="64.9" y="143.2">DB10</text>
<text x="87.8" y="138.2">TP_BUSY</text>
<text x="87.8" y="139.9">TP_DOUT</text>
<text x="87.8" y="141.5">TP_PENIRQ</text>
<text x="87.8" y="143.2">DB0</text>
<text x="128.8" y="139.9">3V3</text>
<text x="128.8" y="141.5">XL</text>
<text x="128.8" y="143.2">YU</text>
<text x="160" y="143.2">TP_DIN</text>
<text x="160" y="141.5">TP_CS</text>
<text x="160" y="139.9">TP_DCLK</text>
<text x="64.9" y="144.8">DB11</text>
<text x="64.9" y="146.4">DB12</text>
<text x="64.9" y="148.1">DB13</text>
<text x="64.9" y="149.7">DB14</text>
<text x="87.8" y="144.8">DB1</text>
<text x="87.8" y="146.4">DB2</text>
<text x="87.8" y="148.1">DB3</text>
<text x="87.8" y="149.7">DB4</text>
<text x="128.8" y="144.8">XR</text>
<text x="128.8" y="146.4">YD</text>
<text x="128.8" y="148.1">GND</text>
<text x="160" y="149.7">3V3</text>
<text x="160" y="148.1">TP_PENIRQ</text>
<text x="160" y="146.4">TP_DOUT</text>
<text x="160" y="144.8">TP_BUSY</text>
<text x="207.6" y="149.7">3V3</text>
<text x="64.9" y="151.3">DB15</text>
<text x="64.9" y="153">DB16</text>
<text x="64.9" y="154.6">DB17</text>
<text x="87.8" y="151.3">DB5</text>
<text x="87.8" y="153">DB6</text>
<text x="87.8" y="154.6">DB7</text>
<text x="117.4" y="151.3">GND</text>
<text x="189.6" y="151.3">IM0</text>
<text x="207.6" y="153">GND</text>
<text x="64.9" y="156.3">CS</text>
<text x="64.9" y="159.6">RESET</text>
<text x="87.8" y="159.6">SD_CS1</text>
<text x="87.8" y="161.2">SD_MOSI</text>
<text x="133.8" y="161.2">TP_DCLK</text>
<text x="189.6" y="161.2">FRANK</text>
<text x="207.6" y="159.6">GND</text>
<text x="222.4" y="157.9">5V</text>
<text x="253.6" y="157.9">3V3</text>
<text x="45.2" y="162.8">A</text>
<text x="64.9" y="162.8">LED_A</text>
<text x="64.9" y="164.5">K</text>
<text x="87.8" y="162.8">SD_SCK</text>
<text x="87.8" y="164.5">SD_MISO</text>
<text x="133.8" y="162.8">TP_CS</text>
<text x="133.8" y="164.5">TP_DIN</text>
<text x="133.8" y="166.1">TP_BUSY</text>
<text x="133.8" y="167.7">TP_DOUT</text>
<text x="207.6" y="162.8">3V3</text>
<text x="133.8" y="169.4">TP_PENIRQ</text>
<text x="232.2" y="171">GND</text>
</g>
<g font-size="1.2" fill="#000080">
<text x="221.2" y="164.5">+</text>
<text x="259" y="162.9">+</text>
</g>
</svg>
